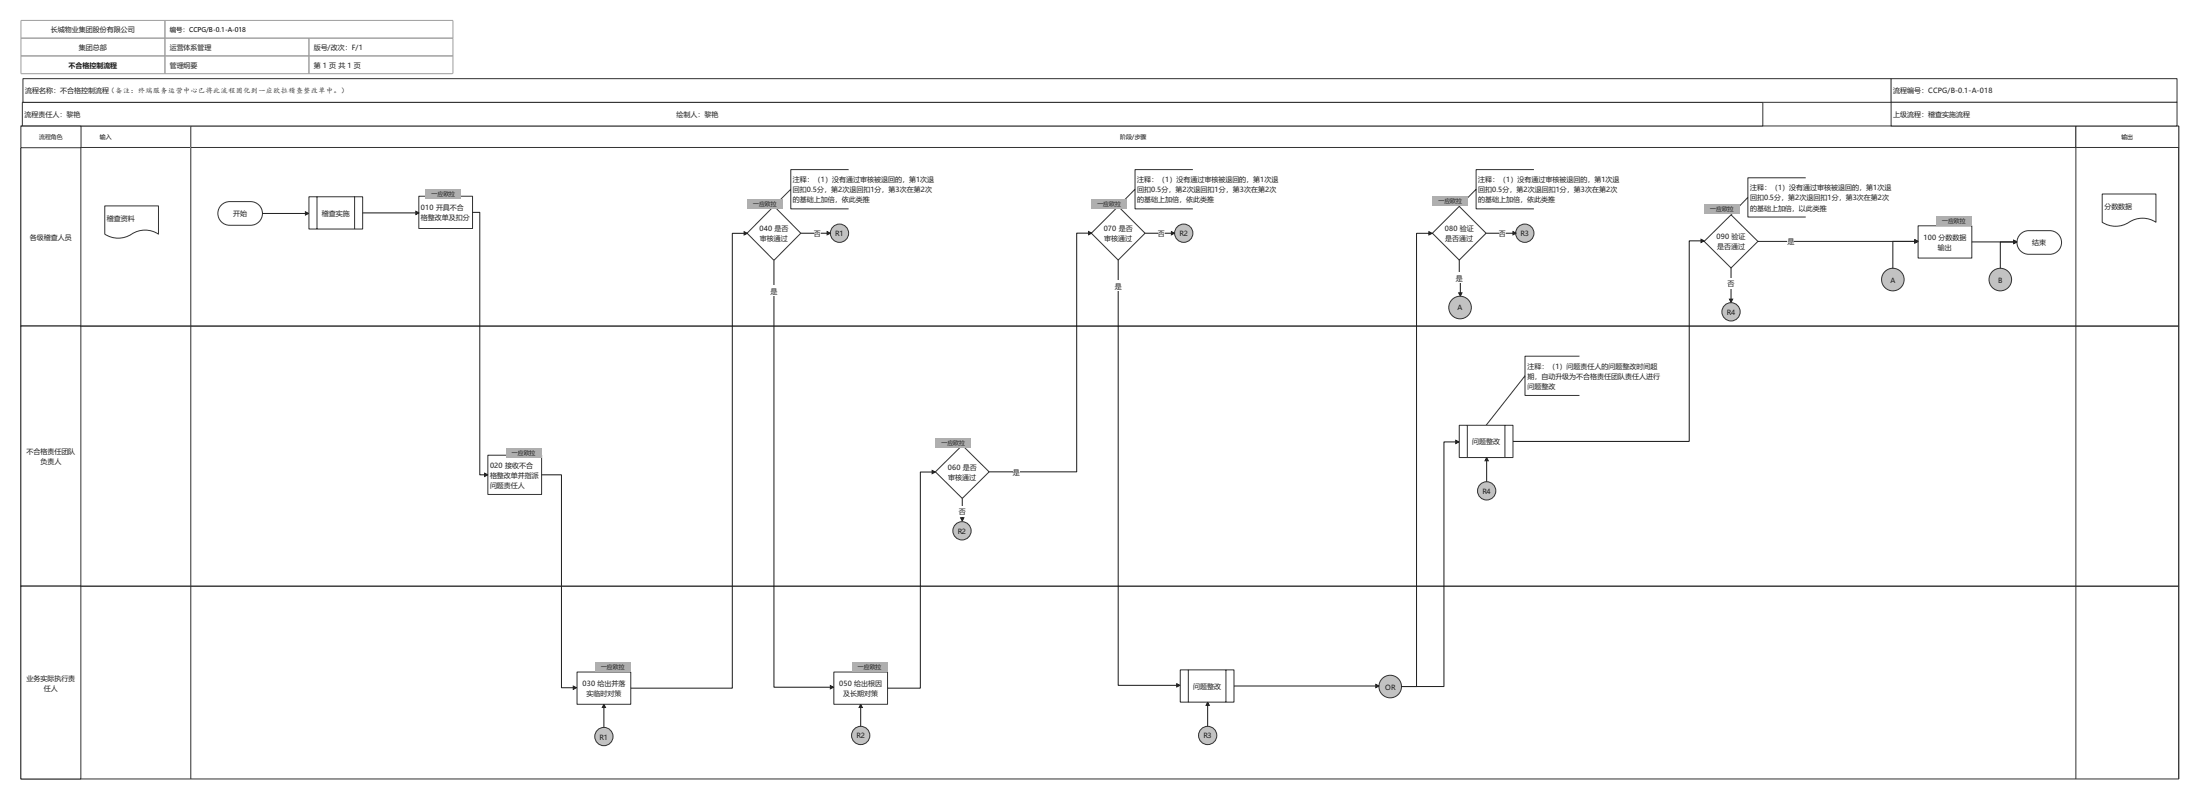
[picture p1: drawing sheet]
<svg xmlns="http://www.w3.org/2000/svg" width="1083mm" height="394mm" viewBox="0 0 1083 394" stroke-linecap="round" stroke-linejoin="round" font-family="sans-serif">
<path d="M10 73h1063v87h-1063z" fill="none" stroke="#323232" stroke-width=".49"/>
<path d="M10 73h30v87h-30z" fill="#fff"/>
<path d="M10 73h30v87h-30zM10 160h1063v128h-1063z" fill="none" stroke="#323232" stroke-width=".49"/>
<path d="M10 160h30v128h-30z" fill="#fff"/>
<path d="M10 160h30v128h-30zM10 288h1063v95h-1063z" fill="none" stroke="#323232" stroke-width=".49"/>
<path d="M10 288h30v95h-30z" fill="#fff"/>
<path d="M94 62v321M10 288h30v95h-30z" fill="none" stroke="#323232" stroke-width=".49"/>
<path d="M10 62h84v11h-84z" fill="#fff"/>
<path d="M10 62h84v11h-84zM1022 62v321" fill="none" stroke="#323232" stroke-width=".49"/>
<path d="M94 62h928v11h-928z" fill="#fff"/>
<path d="M94 62h928v11h-928zM1073 62v321" fill="none" stroke="#323232" stroke-width=".49"/>
<path d="M1022 62h51v11h-51z" fill="#fff"/>
<path d="M1022 62h51v11h-51z" fill="none" stroke="#323232" stroke-width=".49"/>
<path d="M11 50h857v12h-857z" fill="#fff"/>
<path d="M11 50h857v12h-857z" fill="none" stroke="#323232" stroke-width=".49"/>
<path d="M11 39h920v11h-920z" fill="#fff"/>
<path d="M11 39h920v11h-920z" fill="none" stroke="#323232" stroke-width=".49"/>
<path d="M931 39h141v11h-141z" fill="#fff"/>
<path d="M931 39h141v11h-141z" fill="none" stroke="#323232" stroke-width=".49"/>
<path d="M931 50h141v12h-141z" fill="#fff"/>
<path d="M931 50h141v12h-141z" fill="none" stroke="#323232" stroke-width=".49"/>
<path d="M10 62h30v11h-30z" fill="#fff"/>
<path d="M10 62h30v11h-30z" fill="none" stroke="#323232" stroke-width=".49"/>
<path d="M109 101l3-2h11a6 6 0 0 1 6 6 6 6 0 0 1-6 6h-10a6 6 0 0 1-5-4 6 6 0 0 1 1-6z" fill="#fff"/>
<path d="M109 101l3-2h11a6 6 0 0 1 6 6 6 6 0 0 1-6 6h-10a6 6 0 0 1-5-4 6 6 0 0 1 1-6z" fill="none" stroke="#323232" stroke-width=".49"/>
<path d="M206 97h27v15h-27z" fill="#fff"/>
<path d="M206 97h27v15h-27z" fill="none" stroke="#323232" stroke-width=".49"/>
<circle cx="685" cy="338" r="6" fill="#c2c2c2"/>
<circle cx="685" cy="338" r="6" fill="none" stroke="#323232" stroke-width=".49"/>
<circle cx="719" cy="151" r="6" fill="#c2c2c2"/>
<circle cx="719" cy="151" r="6" fill="none" stroke="#323232" stroke-width=".49"/>
<path d="M52 101h26v14a13 13 0 0 0-15 1l-6 1-5-2z" fill="#fff"/>
<path d="M52 101h26v14a13 13 0 0 0-15 1l-6 1-5-2z" fill="none" stroke="#323232" stroke-width=".49"/>
<circle cx="297" cy="362" r="4" fill="#c2c2c2"/>
<circle cx="297" cy="362" r="4" fill="none" stroke="#323232" stroke-width=".49"/>
<path d="M152 97h27v16h-27z" fill="#fff"/>
<path d="M152 97h27v16h-27zM156 97v16zM175 97v16z" fill="none" stroke="#323232" stroke-width=".49"/>
<path d="M129 105h21" fill="none" stroke="#191919" stroke-width=".49"/>
<path d="M150 104l2 1-2 1z" fill="#191919"/>
<path d="M150 104l2 1-2 1z" fill="none" stroke="#191919" stroke-width=".49"/>
<path d="M284 331h27v16h-27z" fill="#fff"/>
<path d="M389 93l-8 8M418 83h-29v20h29M381 101l13 14-13 13-13-13zM284 331h27v16h-27z" fill="none" stroke="#323232" stroke-width=".49"/>
<path d="M366 115h-5v224h-50" fill="none" stroke="#191919" stroke-width=".49"/>
<path d="M366 114l2 1-2 1z" fill="#191919"/>
<path d="M366 114l2 1-2 1z" fill="none" stroke="#191919" stroke-width=".49"/>
<circle cx="413" cy="115" r="4" fill="#c2c2c2"/>
<circle cx="413" cy="115" r="4" fill="none" stroke="#323232" stroke-width=".49"/>
<path d="M411 331h26v16h-26z" fill="#fff"/>
<path d="M411 331h26v16h-26z" fill="none" stroke="#323232" stroke-width=".49"/>
<path d="M394 115h13" fill="none" stroke="#191919" stroke-width=".49"/>
<path d="M407 114l2 1-2 1z" fill="#191919"/>
<path d="M407 114l2 1-2 1z" fill="none" stroke="#191919" stroke-width=".49"/>
<path d="M401 112h3v5h-3z" fill="#fff"/>
<path d="M381 128v210h28" fill="none" stroke="#191919" stroke-width=".49"/>
<path d="M409 337l1 1-1 1z" fill="#191919"/>
<path d="M409 337l1 1-1 1z" fill="none" stroke="#191919" stroke-width=".49"/>
<path d="M379 141h4v5h-4z" fill="#fff"/>
<path d="M559 93l-8 9M587 83h-28v20h28M537 115l14-13 13 13-13 13z" fill="none" stroke="#323232" stroke-width=".49"/>
<circle cx="583" cy="115" r="4" fill="#c2c2c2"/>
<circle cx="583" cy="115" r="4" fill="none" stroke="#323232" stroke-width=".49"/>
<path d="M564 115h13" fill="none" stroke="#191919" stroke-width=".49"/>
<path d="M577 114l1 1-1 1z" fill="#191919"/>
<path d="M577 114l1 1-1 1z" fill="none" stroke="#191919" stroke-width=".49"/>
<path d="M570 112h4v5h-4z" fill="#fff"/>
<circle cx="424" cy="362" r="4" fill="#c2c2c2"/>
<circle cx="424" cy="362" r="4" fill="none" stroke="#323232" stroke-width=".49"/>
<path d="M424 348v9" fill="none" stroke="#191919" stroke-width=".49"/>
<path d="M424 347l1 1h-2z" fill="#191919"/>
<path d="M424 347l1 1h-2z" fill="none" stroke="#191919" stroke-width=".49"/>
<circle cx="595" cy="362" r="4" fill="#c2c2c2"/>
<circle cx="595" cy="362" r="4" fill="none" stroke="#323232" stroke-width=".49"/>
<path d="M581 330h27v16h-27z" fill="#fff"/>
<path d="M581 330h27v16h-27zM585 330v16zM604 330v16z" fill="none" stroke="#323232" stroke-width=".49"/>
<path d="M595 347v10" fill="none" stroke="#191919" stroke-width=".49"/>
<path d="M595 346l1 1h-2z" fill="#191919"/>
<path d="M595 346l1 1h-2z" fill="none" stroke="#191919" stroke-width=".49"/>
<path d="M727 93l-8 9M755 83h-28v20h28M705 115l14-13 13 13-13 13z" fill="none" stroke="#323232" stroke-width=".49"/>
<circle cx="751" cy="115" r="4" fill="#c2c2c2"/>
<circle cx="751" cy="115" r="4" fill="none" stroke="#323232" stroke-width=".49"/>
<path d="M732 115h13" fill="none" stroke="#191919" stroke-width=".49"/>
<path d="M745 114l2 1-2 1z" fill="#191919"/>
<path d="M745 114l2 1-2 1z" fill="none" stroke="#191919" stroke-width=".49"/>
<path d="M738 112h4v5h-4z" fill="#fff"/>
<path d="M297 348v10" fill="none" stroke="#191919" stroke-width=".49"/>
<path d="M297 347l1 1h-1z" fill="#191919"/>
<path d="M297 347l1 1h-1z" fill="none" stroke="#191919" stroke-width=".49"/>
<g fill="#afafaf">
<path d="M293 326h18v5h-18z"/>
<path d="M419 326h18v5h-18z"/>
<path d="M368 98h17v5h-17z"/>
<path d="M537 98h18v5h-18z"/>
<path d="M705 96h18v5h-18z"/>
</g>
<path d="M778 175h-27v20h27M751 185l-19 24" fill="none" stroke="#323232" stroke-width=".49"/>
<circle cx="732" cy="242" r="4" fill="#c2c2c2"/>
<circle cx="732" cy="242" r="4" fill="none" stroke="#323232" stroke-width=".49"/>
<path d="M719 209h26v16h-26z" fill="#fff"/>
<path d="M719 209h26v16h-26zM723 209v16zM741 209v16z" fill="none" stroke="#323232" stroke-width=".49"/>
<path d="M608 338h70" fill="none" stroke="#191919" stroke-width=".49"/>
<path d="M678 337l1 1h-1z" fill="#191919"/>
<path d="M732 227v10M678 337l1 1h-1z" fill="none" stroke="#191919" stroke-width=".49"/>
<path d="M732 225l1 2h-2z" fill="#191919"/>
<path d="M732 225l1 2h-2z" fill="none" stroke="#191919" stroke-width=".49"/>
<path d="M861 97l-9 9M889 87h-28v20h28M839 119l13-13 14 13-14 13z" fill="none" stroke="#323232" stroke-width=".49"/>
<circle cx="852" cy="153" r="4" fill="#c2c2c2"/>
<circle cx="852" cy="153" r="4" fill="none" stroke="#323232" stroke-width=".49"/>
<path d="M839 100h18v5h-18z" fill="#afafaf"/>
<path d="M838 119h-6v98h-87" fill="none" stroke="#191919" stroke-width=".49"/>
<path d="M838 118l1 1h-1z" fill="#191919"/>
<path d="M838 118l1 1h-1zM717 217h-6v121h-21" fill="none" stroke="#191919" stroke-width=".49"/>
<path d="M717 217h1l-1 1z" fill="#191919"/>
<path d="M717 217h1l-1 1z" fill="none" stroke="#191919" stroke-width=".49"/>
<path d="M945 111h26v16h-26z" fill="#fff"/>
<path d="M945 111h26v16h-26z" fill="none" stroke="#323232" stroke-width=".49"/>
<path d="M953 106h18v5h-18z" fill="#afafaf"/>
<path d="M866 119h77" fill="none" stroke="#191919" stroke-width=".49"/>
<path d="M943 118l2 1-2 1z" fill="#191919"/>
<path d="M943 118l2 1-2 1z" fill="none" stroke="#191919" stroke-width=".49"/>
<g fill="#fff">
<path d="M880 116h4v5h-4z"/>
<path d="M995 115l3-1h11a6 6 0 0 1 6 5 6 6 0 0 1-6 6h-10a6 6 0 0 1-5-3 6 6 0 0 1 1-7z"/>
</g>
<path d="M995 115l3-1h11a6 6 0 0 1 6 5 6 6 0 0 1-6 6h-10a6 6 0 0 1-5-3 6 6 0 0 1 1-7z" fill="none" stroke="#323232" stroke-width=".49"/>
<path d="M971 119h21" fill="none" stroke="#191919" stroke-width=".49"/>
<path d="M992 118l1 1-1 1z" fill="#191919"/>
<path d="M992 118l1 1-1 1z" fill="none" stroke="#191919" stroke-width=".49"/>
<circle cx="932" cy="138" r="6" fill="#c2c2c2"/>
<circle cx="932" cy="138" r="6" fill="none" stroke="#323232" stroke-width=".49"/>
<path d="M1035 95h27v14a13 13 0 0 0-16 2h-5l-6-2z" fill="#fff"/>
<path d="M1035 95h27v14a13 13 0 0 0-16 2h-5l-6-2z" fill="none" stroke="#323232" stroke-width=".49"/>
<path d="M943 119h-11v13" fill="none" stroke="#191919" stroke-width=".49"/>
<path d="M943 118l2 1-2 1z" fill="#191919"/>
<path d="M943 118l2 1-2 1z" fill="none" stroke="#191919" stroke-width=".49"/>
<path d="M461 232l13-13 13 13-13 13z" fill="none" stroke="#323232" stroke-width=".49"/>
<circle cx="474" cy="261" r="4" fill="#c2c2c2"/>
<circle cx="474" cy="261" r="4" fill="none" stroke="#323232" stroke-width=".49"/>
<path d="M461 215h17v5h-17z" fill="#afafaf"/>
<path d="M474 245v10" fill="none" stroke="#191919" stroke-width=".49"/>
<path d="M473 255h2l-1 1z" fill="#191919"/>
<path d="M473 255h2l-1 1z" fill="none" stroke="#191919" stroke-width=".49"/>
<path d="M472 249h4v5h-4z" fill="#fff"/>
<path d="M536 115h-6v117h-43" fill="none" stroke="#191919" stroke-width=".49"/>
<path d="M536 114l2 1-2 1z" fill="#191919"/>
<path d="M536 114l2 1-2 1z" fill="none" stroke="#191919" stroke-width=".49"/>
<path d="M499 230h3v5h-3z" fill="#fff"/>
<path d="M459 232h-6v107h-16" fill="none" stroke="#191919" stroke-width=".49"/>
<path d="M459 232h2l-2 1z" fill="#191919"/>
<path d="M551 128v209h28M459 232h2l-2 1z" fill="none" stroke="#191919" stroke-width=".49"/>
<path d="M579 336l2 1-2 1z" fill="#191919"/>
<path d="M579 336l2 1-2 1z" fill="none" stroke="#191919" stroke-width=".49"/>
<path d="M549 138h3v5h-3z" fill="#fff"/>
<path d="M704 115h-6v223h-8" fill="none" stroke="#191919" stroke-width=".49"/>
<path d="M704 114l1 1-1 1z" fill="#191919"/>
<path d="M704 114l1 1-1 1z" fill="none" stroke="#191919" stroke-width=".49"/>
<circle cx="985" cy="138" r="6" fill="#c2c2c2"/>
<circle cx="985" cy="138" r="6" fill="none" stroke="#323232" stroke-width=".49"/>
<path d="M992 119h-7v13" fill="none" stroke="#191919" stroke-width=".49"/>
<path d="M992 118l1 1-1 1z" fill="#191919"/>
<path d="M992 118l1 1-1 1z" fill="none" stroke="#191919" stroke-width=".49"/>
<path d="M210 93h17v5h-17z" fill="#afafaf"/>
<path d="M719 128v16" fill="none" stroke="#191919" stroke-width=".49"/>
<path d="M718 144h2l-1 2z" fill="#191919"/>
<path d="M718 144h2l-1 2z" fill="none" stroke="#191919" stroke-width=".49"/>
<path d="M717 134h3v5h-3z" fill="#fff"/>
<path d="M852 132v15" fill="none" stroke="#191919" stroke-width=".49"/>
<path d="M852 147h1l-1 2z" fill="#191919"/>
<path d="M852 147h1l-1 2z" fill="none" stroke="#191919" stroke-width=".49"/>
<g fill="#fff">
<path d="M851 137h3v5h-3z"/>
<path d="M240 224h27v19h-27z"/>
</g>
<path d="M240 224h27v19h-27z" fill="none" stroke="#323232" stroke-width=".49"/>
<path d="M267 234h9v104h6" fill="none" stroke="#191919" stroke-width=".49"/>
<path d="M282 338h2l-2 1z" fill="#191919"/>
<path d="M282 338h2l-2 1z" fill="none" stroke="#191919" stroke-width=".49"/>
<path d="M249 220h18v5h-18z" fill="#afafaf"/>
<path d="M179 105h26" fill="none" stroke="#191919" stroke-width=".49"/>
<path d="M205 104l1 1-1 1z" fill="#191919"/>
<path d="M205 104l1 1-1 1z" fill="none" stroke="#191919" stroke-width=".49"/>
<g fill="#fff">
<path d="M10 10h71v9h-71z" fill-rule="evenodd"/>
<path d="M81 10h142v9h-142z" fill-rule="evenodd"/>
<path d="M10 19h71v9h-71z" fill-rule="evenodd"/>
<path d="M81 19h71v9h-71z" fill-rule="evenodd"/>
<path d="M152 19h71v9h-71z" fill-rule="evenodd"/>
<path d="M10 28h71v8h-71z" fill-rule="evenodd"/>
<path d="M81 28h71v8h-71z" fill-rule="evenodd"/>
<path d="M152 28h71v8h-71z" fill-rule="evenodd"/>
</g>
<path d="M10 10h213v26h-213zM10 19h213M81 10v26M152 19v17M10 28h213" fill="none" stroke="#a0a0a4" stroke-width=".49"/>
<path d="M233 105h3v129h3" fill="none" stroke="#191919" stroke-width=".49"/>
<path d="M239 233l1 1h-1z" fill="#191919"/>
<path d="M239 233l1 1h-1z" fill="none" stroke="#191919" stroke-width=".49"/>
<g font-size="3.4" fill="#191919">
<text x="25" y="16">长城物业集团股份有限公司</text>
<text x="39" y="25">集团总部</text>
<text x="84" y="25">运营体系管理</text>
<text x="154" y="25">版号/改次：F/1</text>
<text x="34" y="33">不合格控制流程</text>
<text x="84" y="33">管理纲要</text>
<text x="154" y="33">第 1 页 共 1 页</text>
<text x="12" y="46">流程名称：不合格控制流程（备注：终端服务运营中心已将此流程固化到一应欧拉稽查整改单中。）</text>
<text x="932" y="46">流程编号：CCPG/B-0.1-A-018</text>
<text x="12" y="58">流程责任人：黎艳</text>
<text x="333" y="58">绘制人：黎艳</text>
<text x="932" y="58">上级流程：稽查实施流程</text>
<text x="391" y="90">注释：（1）没有通过审核被退回的，第1次退</text>
<text x="560" y="90">注释：（1）没有通过审核被退回的，第1次退</text>
<text x="728" y="90">注释：（1）没有通过审核被退回的，第1次退</text>
<text x="391" y="95">回扣0.5分，第2次退回扣1分，第3次在第2次</text>
<text x="560" y="95">回扣0.5分，第2次退回扣1分，第3次在第2次</text>
<text x="728" y="95">回扣0.5分，第2次退回扣1分，第3次在第2次</text>
<text x="862" y="94">注释：（1）没有通过审核被退回的，第1次退</text>
<text x="391" y="100">的基础上加倍，依此类推</text>
<text x="560" y="100">的基础上加倍，依此类推</text>
<text x="728" y="100">的基础上加倍，依此类推</text>
<text x="862" y="99">回扣0.5分，第2次退回扣1分，第3次在第2次</text>
<text x="115" y="106">开始</text>
<text x="158" y="106">稽查实施</text>
<text x="207" y="103">010 开具不合</text>
<text x="862" y="104">的基础上加倍，以此类推</text>
<text x="1036" y="103">分数数据</text>
<text x="53" y="109">稽查资料</text>
<text x="207" y="108">格整改单及扣分</text>
<text x="374" y="114">040 是否</text>
<text x="544" y="114">070 是否</text>
<text x="711" y="114">080 验证</text>
<text x="15" y="118">各级稽查人员</text>
<text x="374" y="119">审核通过</text>
<text x="401" y="116">否</text>
<text x="411" y="116">R1</text>
<text x="544" y="119">审核通过</text>
<text x="570" y="116">否</text>
<text x="581" y="116">R2</text>
<text x="712" y="119">是否通过</text>
<text x="738" y="116">否</text>
<text x="749" y="116">R3</text>
<text x="845" y="118">090 验证</text>
<text x="947" y="118">100 分数数据</text>
<text x="846" y="123">是否通过</text>
<text x="880" y="120">是</text>
<text x="954" y="123">输出</text>
<text x="1001" y="121">结束</text>
<text x="549" y="142">是</text>
<text x="717" y="138">是</text>
<text x="851" y="141">否</text>
<text x="931" y="139">A</text>
<text x="984" y="139">B</text>
<text x="379" y="145">是</text>
<text x="718" y="153">A</text>
<text x="850" y="155">R4</text>
<text x="752" y="181">注释：（1）问题责任人的问题整改时间超</text>
<text x="752" y="186">期，自动升级为不合格责任团队责任人进行</text>
<text x="752" y="191">问题整改</text>
<text x="725" y="219">问题整改</text>
<text x="13" y="223">不合格责任团队</text>
<text x="20" y="228">负责人</text>
<text x="241" y="230">020 接收不合</text>
<text x="467" y="231">060 是否</text>
<text x="499" y="234">是</text>
<text x="241" y="235">格整改单并指派</text>
<text x="467" y="236">审核通过</text>
<text x="241" y="240">问题责任人</text>
<text x="730" y="243">R4</text>
<text x="472" y="253">否</text>
<text x="472" y="263">R2</text>
<text x="13" y="335">业务实际执行责</text>
<text x="22" y="340">任人</text>
<text x="287" y="338">030 给出并落</text>
<text x="413" y="338">050 给出根因</text>
<text x="588" y="339">问题整改</text>
<text x="682" y="339">OR</text>
<text x="289" y="343">实临时对策</text>
<text x="415" y="343">及长期对策</text>
<text x="295" y="364">R1</text>
<text x="422" y="363">R2</text>
<text x="593" y="363">R3</text>
</g>
<text font-size="3.2" x="84" y="16">编号：CCPG/B-0.1-A-018</text>
<g font-size="2.9" fill="#191919">
<text x="19" y="68">流程角色</text>
<text x="213" y="97">一应欧拉</text>
<text x="371" y="101">一应欧拉</text>
<text x="540" y="101">一应欧拉</text>
<text x="708" y="100">一应欧拉</text>
<text x="842" y="104">一应欧拉</text>
<text x="956" y="110">一应欧拉</text>
<text x="464" y="219">一应欧拉</text>
<text x="252" y="224">一应欧拉</text>
<text x="296" y="329">一应欧拉</text>
<text x="422" y="329">一应欧拉</text>
</g>
<g font-size="2.9">
<text x="49" y="68">输入</text>
<text x="552" y="68">阶段/步骤</text>
<text x="1045" y="68">输出</text>
</g>
</svg>
